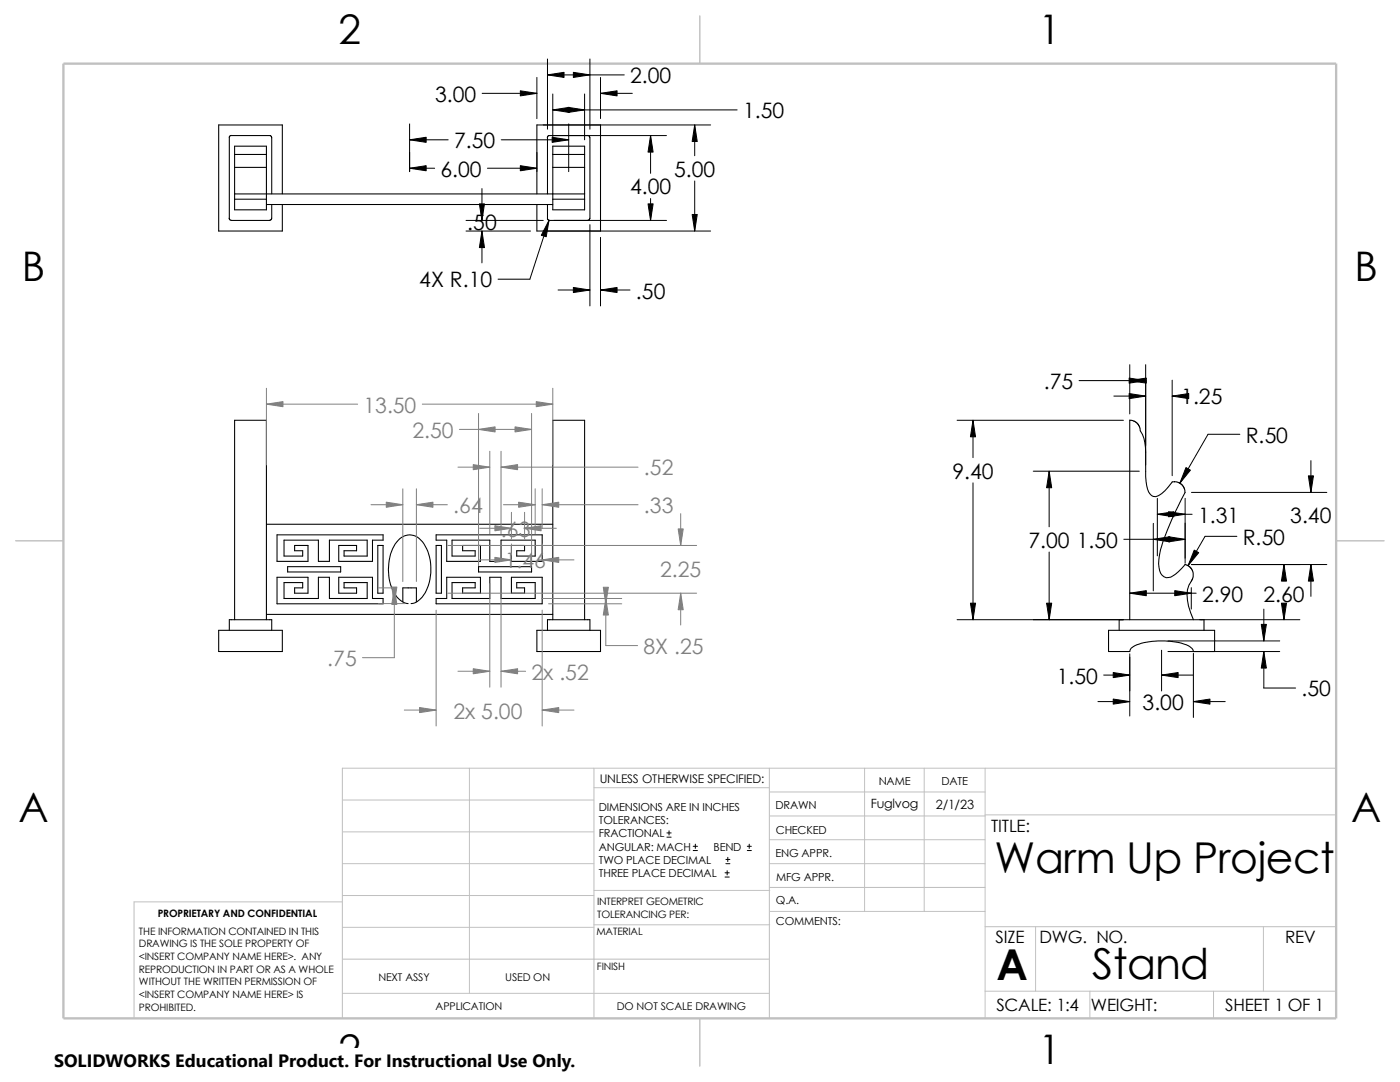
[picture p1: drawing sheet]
<svg xmlns="http://www.w3.org/2000/svg" width="279mm" height="216mm" viewBox="0 0 279 216" stroke-linecap="round" stroke-linejoin="round" font-family="sans-serif">
<g fill="none" stroke="#c0c0c0" stroke-width=".2">
<path d="M68.3 159.6h50.2M93.7 153.3v44.9M118.5 153.3v49.9M118.5 157.2h35M153.5 158h43.1M153.5 153.3v49.9M172.6 153.3v28.6M184.4 153.3v28.6M196.6 153.3v49.9M266.7 153.3h-198.4v49.9M68.3 180h-41.5v23.2M68.3 172.3h50.2"/>
<path d="M68.3 178.7h50.2M68.3 166h50.2M118.5 177.7h35.1M153.5 177.1h43.1M153.5 167.6h43.1M153.5 162.8h43.1M153.5 172.3h43.1M196.6 162.6h70.1M68.3 191.4h85.2M68.3 198.2h85.2M68.3 185h50.2M118.5 184.5h35.1"/>
<path d="M153.6 181.9h43M196.6 197.8h70.1M196.6 184.9h70.1M206.7 184.9v12.9M217.5 197.8v5.4M242.2 197.8v5.4M252.1 184.9v12.9"/>
</g>
<path d="M139.7 3.2v9.5M3.1 107.9h9.6M266.7 107.9h9.5M139.7 203.2v9.5" fill="none" stroke="#c0c0c0" stroke-width=".21"/>
<path d="M12.7 12.7h254v190.5h-254z" fill="none" stroke="#c0c0c0" stroke-width=".47"/>
<g fill="none" stroke="#000" stroke-width=".21">
<path d="M46.2 27.1h7.9l.1 .4v11.2M46.2 27l-.4 .3v16.3M46.8 39.8v2.1h6.4v-2.1M46.8 33.4v5.3M46.8 30.8v2.6M46.8 30.8v-1.6h6.4v1.6M46.8 38.7v1.1M46.8 39.8h6.4M46.8 38.7h69.9M46.8 33.4h6.4M46.8 30.8h6.4M53.2 33.4v6.4"/>
<path d="M53.2 30.8v2.6M56.3 38.7v-13.8h-12.7v21.2h12.7v-5.3M107.1 38.7v-13.8h12.7v21.2h-12.7v-5.3M109.3 27.5v11.2M110.3 39.8h6.4M110.3 33.4h6.4M110.3 30.8h6.4M110.3 39.8v2.1h6.4v-2.1M110.3 33.4v6.4M110.3 30.8v2.6M110.3 30.8v-1.6h6.4v1.6M116.7 38.7v1.1"/>
<path d="M116.7 33.4v5.3M116.7 30.8v2.6M117.3 27.1h-7.8l-.3 .4M117.3 27l.3 .1 .1 .4v16.2l-.4 .3-7.8-.1-.2-.2v-2.9M53.2 40.8h57.1M54.2 40.8v2.8l-.2 .3-7.8 .1-.4-.1-.1-.3M225.5 83.9v39.8M225.5 83.8l.8 .2 .5 .3 .6 .8 .1 .8a7.1 7.1 0 0 1 1.1 4.3 29.2 29.2 0 0 0 .3 6.7 2.04 2.04 0 0 0 1.8 2.2 7.9 7.9 0 0 0 3.3-3l1 .1 .7 .4 .6 .8 .2 .9a63.4 63.4 0 0 0-4.9 11.4 6.9 6.9 0 0 0 0 4.7 1.56 1.56 0 0 0 2.5 .5l1.1-.9 1.4-1.4 .7 .4 .7 .9 .1 1.2-.4 .9a5.5 5.5 0 0 0-.5 4.9l1 2.8M53.2 104.6h57.1M55.3 115.2h6.2v3.2h-2.7v-1.1h1.6v-1.1h-3.7v3.2h6.8v-4.2h2.2v4.2h7.6v-3.2h-4.6v1.1h2.5v1.1h-3.6v-3.2h6.7v4.2h2.2v1.1h-21.2zM55.3 106.7h21.2v1.1h-2.2v4.2h-6.7v-3.2h3.6v1.1h-2.5v1.1h4.6v-3.2h-7.6v4.2h-2.2v-4.2h-6.8v3.2h3.7v-1.1h-1.6v-1.1h2.7v3.2h-6.2zM57.4 113.1h10.6v1h-10.6z"/>
<path d="M75.4 108.8h1.1v9.6h-1.1zM87 106.7h21.2v5.3h-6.1v-3.2h2.6v1.1h-1.6v1.1h3.7v-3.2h-6.8v4.2h-2.3v-4.2h-7.5v3.2h4.6v-1.1h-2.5v-1.1h3.6v3.2h-6.7v-4.2h-2.2zM87 108.8h1.1v9.6h-1.1zM89.2 115.2h6.7v3.2h-3.6v-1.1h2.5v-1.1h-4.6v3.2h7.5v-4.2h2.3v4.2h6.8v-3.2h-3.7v1.1h1.6v1.1h-2.6v-3.2h6.1v5.3h-21.2v-1.1h2.2zM95.5 113.1h10.6v1h-10.6zM43.6 125.8h12.7v4.2h-12.7zM45.8 125.8v-2.1h8.4v2.1M46.8 123.7v-39.8h6.4v39.8M53.2 122.6h57.1M80.4 120.1v-2.8h2.7v2.8M81.4 120.4a4.6 4.6 0 0 1-3.4-3.6 9.7 9.7 0 0 1 1.5-9 3.1 3.1 0 0 1 5.1 .7 9.9 9.9 0 0 1-.4 10.7l-.6 .6a2.3 2.3 0 0 1-1.6 .6M107.1 125.8h12.7v4.2h-12.7z"/>
<path d="M109.3 125.8v-2.1h8h.4v2.1M110.3 123.7v-39.8h6.4v39.8M221.2 125.8h21.2v4.2h-4.2a2.3 2.3 0 0 0-1.9-1.5 15 15 0 0 0-10.1 .5l-.5 .4-.2 .6h-4.3zM223.4 125.8v-2.1h16.9v2.1"/>
</g>
<g fill="none" stroke="#000" stroke-width=".2">
<path d="M96.2 18.6h10.9M107.1 15.5v8.2M109.3 11.8v14M109.3 14.9h15.3M110.3 18.8v9.1M116.7 18.8v9.1M117.7 11.8v14M119.8 15.5v8.2M119.8 18.6h6.4M81.7 27.9h7.8M81.7 24.7v9.5M81.7 33.6h5"/>
<path d="M96.2 37.6v6.4M97.3 33.6h9.8M100 27.9h13.5M107.1 30.4v3.8M108.4 24.9h33.4M110.3 21.9h36.8M110.5 27.1h22.5M113.5 24.7v9.5M129.8 27.1v7.5M129.8 39.6v4.4M138.6 24.9v6.2M138.6 36.1v10"/>
<path d="M93 46.1h12.9M93 44h15.4M96.2 46.1v6.4M108.4 46.1h33.4M109.6 44l-3.9 11.7h-6.3M110.5 44h22.5M111.4 57.9h6.3M117.7 44.8v16.2M119.8 57.9h5.9M119.8 47.4v13.6M215.3 75.9h13.3M222.3 79h6.3"/>
<path d="M225.5 72.8v9.8M228.6 72.8v20M233.9 79h.7M233.9 75.9v19M191 83.9h33.2M194.2 83.9v7.4M194.2 96.4v27.3M206.2 94h21.2M209.4 94v11.1M231 99.4v11.5M236.5 99.4v13M237.8 98.3h27"/>
<path d="M247.4 86.7h-6.3l-5.6 9.7M261.6 91.9v6.4M209.4 110.2v13.5M224.3 107.6h12.2M225.5 118.4h13.2M230.2 104.4v13.5M231 102.6h6.9M237.7 117.3v4.2M237.8 112.6h27M246.8 107h-6.3l-3.4 5.9M256.2 112.6v3.3M261.6 112.6v6.4"/>
<path d="M191 123.7h33.2M219.1 140h6.4M220.3 134.7h5.2M225.5 130.5v12.4M231.8 134.7h6.4M231.8 129.8v8.1M233.1 130h22.3M233.1 127.9h22.3M238.2 130.3v12.9M238.2 140h6.3M239.4 123.7h20M252.2 130v7.3h6.4"/>
<path d="M252.2 121.5v6.4M256.2 120.9v2.8M133.1 167h.8M133.1 166.2h.8M133.5 165.8v.8M138.3 169.7h.9M138.3 168.9h.9M138.8 168.4v.9M144.7 175h.8M144.7 174.2h.8M144.9 172.3h.8M144.9 171.5h.8"/>
<path d="M145.1 173.7v.9M145.2 171.1v.8M149.1 169.7h.8M149.1 168.9h.8M149.5 168.4v.9"/>
</g>
<g fill="#000" stroke="#000" stroke-width=".2">
<path d="M103.8 18.1l3.3 .5-3.3 .5zM109.3 14.9l3.3-.5v1.1zM114.4 14.4l3.3 .5-3.3 .6zM119.8 18.6l3.3-.5v1zM81.7 27.9l3.3-.5v1zM81.7 33.6l3.3-.5v1zM103.8 33.1l3.3 .5-3.3 .5zM110.3 21.9l3.3-.5v1zM110.2 27.4l3.3 .5-3.3 .5zM113.4 21.4l3.3 .5-3.3 .5zM129.8 27.1l.5 3.3h-1zM138.6 24.9l.5 3.3h-1z"/>
<path d="M96.2 46.1l.5 3.3h-1zM95.7 40.7h1l-.5 3.3zM109.6 44l-.6 3.2-1-.3zM114.4 57.4l3.3 .5-3.3 .5zM119.8 57.9l3.3-.5v1zM129.3 40.7h1l-.5 3.3zM138.1 42.8h1l-.5 3.3zM225.5 75.9l3.3-.5v1.1zM225.3 78.5l3.3 .5-3.3 .5zM225.3 75.4l3.3 .5-3.3 .6zM233.9 79l3.3-.5v1zM194.2 83.9l.5 3.3h-1z"/>
<path d="M209.4 94l.5 3.3h-1zM236.7 93.3l.9 .5-2.1 2.6zM261.1 95h1l-.5 3.3zM225.5 118.4l3.3-.5v1zM230.2 107.6l3.3-.5v1zM231 102.6l3.3-.5v1zM233.2 107.1l3.3 .5-3.3 .5zM233.2 102.1l3.3 .5-3.3 .5zM238.3 109.8l.9 .5-2.1 2.6zM234.4 117.9l3.3 .5-3.3 .5zM256.2 112.6l.6 3.4h-1.1zM261.6 112.6l.5 3.4h-1z"/>
<path d="M193.7 120.4h1l-.5 3.3zM208.9 120.4h1l-.5 3.3zM222.2 134.2l3.3 .5-3.3 .5zM222.2 139.5l3.3 .5-3.3 .5zM231.8 134.7l3.3-.5v1zM238.2 140l3.3-.5v1zM252.2 130l.5 3.3h-1zM251.7 124.6h1l-.5 3.3zM255.7 120.4h1.1l-.6 3.3z"/>
</g>
<g fill="none" stroke="#808080" stroke-width=".2">
<path d="M53.2 77.5v15.3M110.3 77.5v15.3M53.2 80.6h18.2M80.4 97.5v18.5M83.1 97.5v18.5M84.3 80.6h26M91.4 93.2h6.3M91.7 85.7h14.4M95.5 82.5v30.4M97.7 90v16.5M100 90v16.5M100 93.2h27.3"/>
<path d="M106.1 82.5v30.4M106.8 97.5v9M108.2 97.5v8M74 100.7h6.4M75.5 117.3h3.6M78.7 117.3v13.9h-6.4M83.1 100.7h6.2M89.4 118.4h49.6M89.4 108.8h49.6M95.7 105.4h6.4M95.7 111.7h6.4M97.7 116.5v20.6"/>
<path d="M100 116.5v20.6M100.5 100.7h6.3M102.1 102.2v5.4M102.1 108.5v2.2M104.7 105.4h6.3M104.7 102.2v5.4M108.1 119.4h16M108.2 100.7h19.1M108.2 108.5v2.2M108.2 111.7h6.4M120.9 119.4v9.4h6.4M135.8 102.5v6.3"/>
<path d="M135.8 118.4v6.3M75.5 120.4h5.3M87 121.8v23.1M91.4 133.9h6.3M100 133.9h4.9M108.2 121.8v23.1M109.5 120.5h14.6M80.7 141.7h6.3M108.2 141.7h6.4"/>
</g>
<g fill="#808080" stroke="#808080" stroke-width=".2">
<path d="M95.5 85.7l3.3-.5v1z"/>
<path d="M102.8 85.2l3.3 .5-3.3 .5z"/>
<path d="M120.4 117.2h1l-.5 3.3z"/>
<path d="M120.9 119.4l.5 3.3h-1z"/>
<path d="M107 80.1l3.3 .5-3.3 .6z"/>
<path d="M53.2 80.6l3.3-.5v1.1z"/>
<path d="M77.1 100.2l3.3 .5-3.3 .5z"/>
<path d="M83.1 100.7l3.3-.5v1z"/>
<path d="M78.2 117.1h1l-.5 3.3z"/>
<path d="M78.7 117.3l.5 3.3h-1z"/>
<path d="M98.8 104.9l3.3 .5-3.3 .5z"/>
<path d="M104.7 105.4l3.3-.5v1z"/>
<path d="M108.2 100.7l3.3-.5v1z"/>
<path d="M103.5 100.2l3.3 .5-3.3 .5z"/>
<path d="M100 93.2l3.3-.5v1z"/>
<path d="M94.4 92.7l3.3 .5-3.3 .5z"/>
<path d="M135.8 118.4l.6 3.3h-1.1z"/>
<path d="M135.3 105.5h1.1l-.6 3.3z"/>
<path d="M83.7 141.2l3.3 .5-3.3 .5z"/>
<path d="M108.2 141.7l3.3-.5v1z"/>
<path d="M94.4 133.4l3.3 .5-3.3 .6z"/>
<path d="M100 133.9l3.3-.5v1.1z"/>
<path d="M98.8 111.2l3.3 .5-3.3 .5z"/>
<path d="M108.2 111.7l3.3-.5v1z"/>
</g>
<path d="M10.8 209.2h104.1v6.7h-104.1z" fill="#fff"/>
<g font-size="8.5">
<text x="198.5" y="174.1">Warm Up Project</text>
<text x="198.8" y="195.5">A</text>
<text x="218" y="195.3">Stand</text>
</g>
<g font-size="8.1">
<text x="67.6" y="8.8">2</text>
<text x="207.3" y="8.8">1</text>
<text x="4.4" y="56.1">B</text>
<text x="270.3" y="56.1">B</text>
<text x="3.7" y="164.1">A</text>
<text x="269.6" y="164.1">A</text>
<text x="67.6" y="212.3">2</text>
<text x="207.3" y="212.3">1</text>
</g>
<g font-size="4.2">
<text x="125.8" y="16.6">2.00</text>
<text x="86.9" y="20.3">3.00</text>
<text x="148.3" y="23.6">1.50</text>
<text x="90.6" y="29.6">7.50</text>
<text x="87.9" y="35.3">6.00</text>
<text x="134.5" y="35.3">5.00</text>
<text x="125.8" y="38.8">4.00</text>
<text x="93.2" y="45.8">.50</text>
<text x="83.7" y="57.4">4X R.10</text>
<text x="126.9" y="59.6">.50</text>
<text x="208.3" y="77.6">.75</text>
<text x="235.7" y="80.7">1.25</text>
<text x="248.6" y="88.3">R.50</text>
<text x="190.1" y="95.5">9.40</text>
<text x="239.1" y="104.3">1.31</text>
<text x="257.5" y="104.3">3.40</text>
<text x="205.3" y="109.3">7.00</text>
<text x="214.9" y="109.3">1.50</text>
<text x="248" y="108.7">R.50</text>
<text x="239.9" y="120.1">2.90</text>
<text x="252.2" y="120.1">2.60</text>
<text x="210.9" y="136.4">1.50</text>
<text x="228" y="141.7">3.00</text>
<text x="259.7" y="138.9">.50</text>
</g>
<g font-size="4.2" fill="#808080">
<text x="72.5" y="82.3">13.50</text>
<text x="82.3" y="87.4">2.50</text>
<text x="128.5" y="94.9">.52</text>
<text x="90.5" y="102.4">.64</text>
<text x="100" y="107.1">.63</text>
<text x="128.5" y="102.4">.33</text>
<text x="100.7" y="113.4">1.46</text>
<text x="131.7" y="115.2">2.25</text>
<text x="128.4" y="130.5">8X .25</text>
<text x="65.3" y="132.9">.75</text>
<text x="106.1" y="135.6">2x .52</text>
<text x="90.5" y="143.4">2x 5.00</text>
</g>
<text font-size="3.6" x="10.8" y="213">SOLIDWORKS Educational Product. For Instructional Use Only.</text>
<g font-size="3.4">
<text x="197.8" y="166">TITLE:</text>
<text x="198.7" y="188.1">SIZE</text>
<text x="207.5" y="188.1">DWG. NO.</text>
<text x="256.5" y="188.2">REV</text>
<text x="198.8" y="201.7">SCALE: 1:4</text>
<text x="217.7" y="201.8">WEIGHT:</text>
<text x="244.5" y="201.7">SHEET 1 OF 1</text>
</g>
<g font-size="2.5">
<text x="173.8" y="161.3">Fuglvog</text>
<text x="186.7" y="161.4">2/1/23</text>
</g>
<text font-size="2.4" x="119.7" y="156.2">UNLESS OTHERWISE SPECIFIED:</text>
<g font-size="2.2">
<text x="119.5" y="161.8">DIMENSIONS ARE IN INCHES</text>
<text x="154.8" y="161.5">DRAWN</text>
<text x="175.4" y="156.7">NAME</text>
<text x="187.9" y="156.7">DATE</text>
<text x="119.5" y="164.4">TOLERANCES:</text>
<text x="119.5" y="167.1">FRACTIONAL</text>
<text x="154.8" y="166.3">CHECKED</text>
<text x="119.5" y="172.4">TWO PLACE DECIMAL</text>
<text x="119.5" y="169.8">ANGULAR: MACH</text>
<text x="142.4" y="169.8">BEND</text>
<text x="154.8" y="171">ENG APPR.</text>
<text x="119.5" y="175">THREE PLACE DECIMAL</text>
<text x="154.9" y="175.7">MFG APPR.</text>
<text x="154.9" y="184.7">COMMENTS:</text>
<text x="154.9" y="180.5">Q.A.</text>
</g>
<g font-size="2.1">
<text x="75.5" y="195.7">NEXT ASSY</text>
<text x="100.8" y="195.7">USED ON</text>
<text x="86.9" y="201.5">APPLICATION</text>
<text x="123.1" y="201.6">DO NOT SCALE DRAWING</text>
</g>
<g font-size="2">
<text x="31.5" y="183">PROPRIETARY AND CONFIDENTIAL</text>
<text x="119.2" y="180.6">INTERPRET GEOMETRIC</text>
<text x="119.2" y="183.1">TOLERANCING PER:</text>
<text x="27.7" y="186.5">THE INFORMATION CONTAINED IN THIS</text>
<text x="27.7" y="189.1">DRAWING IS THE SOLE PROPERTY OF</text>
<text x="27.7" y="191.6">&lt;INSERT COMPANY NAME HERE&gt;. ANY</text>
<text x="119" y="186.6">MATERIAL</text>
<text x="27.7" y="194.1">REPRODUCTION IN PART OR AS A WHOLE</text>
<text x="27.7" y="196.6">WITHOUT THE WRITTEN PERMISSION OF</text>
<text x="119.1" y="193.5">FINISH</text>
<text x="27.7" y="199.1">&lt;INSERT COMPANY NAME HERE&gt; IS</text>
<text x="27.7" y="201.7">PROHIBITED.</text>
</g>
</svg>
